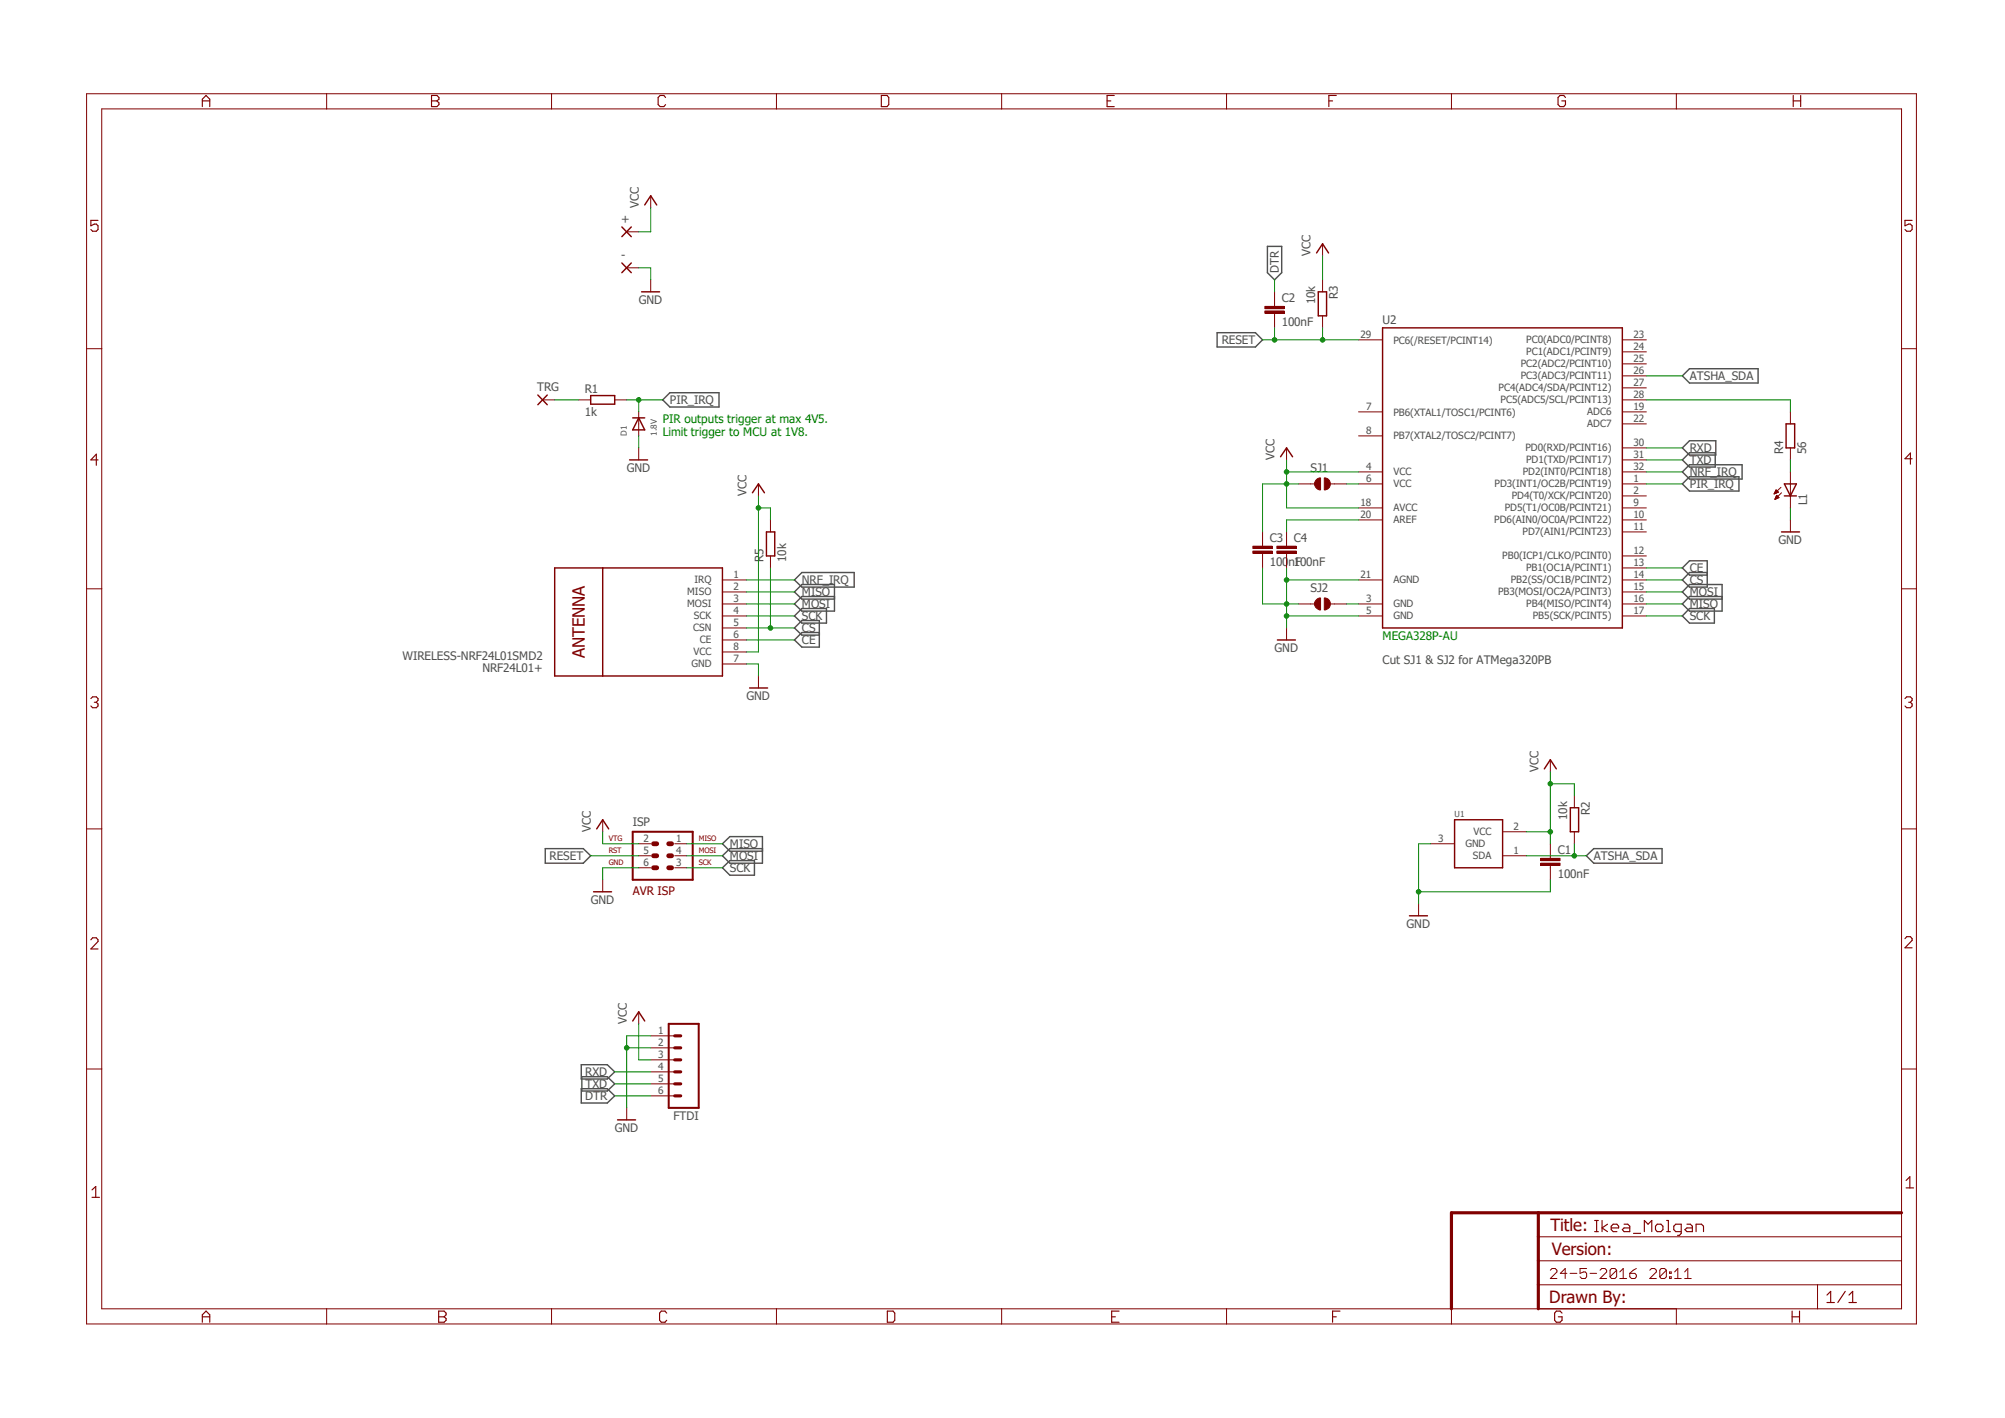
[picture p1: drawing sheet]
<svg xmlns="http://www.w3.org/2000/svg" width="297mm" height="210mm" viewBox="0 0 297 210" stroke-linecap="round" stroke-linejoin="round" font-family="sans-serif">
<path d="M12.4 13.5l272.2 183.1M284.6 13.5l-272.2 183.1" fill="none" stroke="#fff" stroke-width=".15"/>
<g fill="none" stroke="#505050" stroke-width=".21">
<path d="M187.7 36.5h2.2v3.9l-1.1 1-1.1-1zM98.2 59.2l1-1h7.3v2.1h-7.3zM180.3 49.3h5.7l1 1-1 1.1h-5.7zM249.2 55.7l1.1-1.1h10.1v2.1h-10.1zM249.2 66.3l1.1-1h3.9v2.1h-3.9zM249.2 68.1l1.1-1h3.8v2.1h-3.8zM249.2 69.9l1.1-1.1h7.8v2.2h-7.8zM249.2 71.7l1.1-1.1h7.3v2.1h-7.3zM117.7 91.2l1.1-1.1h3.6v2.2h-3.6zM118.8 84.8h7.7v2.2h-7.7l-1.1-1.1zM121.4 93.7h-2.6l-1.1 1.1 1.1 1h2.6v-3.9h-2.6l-1.1 1.1 1.1 1.1h2.6M123.6 88.3h-4.8l-1.1 1.2 1.1 1h4.8v-3.9h-4.8l-1.1 1.1 1.1 1h4.8"/>
<path d="M250.3 90.1h3.7v2.2h-3.7l-1.1-1.1zM252.9 84.8h-2.6l-1.1 1.1 1.1 1.1h2.6v-3.9h-2.6l-1.1 1 1.1 1.1h2.6M255.1 88.3h-4.8l-1.1 1.2 1.1 1h4.8v-3.9h-4.8l-1.1 1.1 1.1 1h4.8M80.8 125.7h5.6l1.1 1-1.1 1.1h-5.6zM107 128.5l1.1-1h3.7v2.1h-3.7zM112.9 125.7h-4.8l-1.1 1 1.1 1.1h4.8v-3.9h-4.8l-1.1 1.1 1.1 1.1h4.8M235 126.7l1.1-1h10.1v2.1h-10.1zM86.1 157.7h3.9l1.1 1-1.1 1.1h-3.9zM86.2 159.5h3.8l1.1 1-1.1 1.1h-3.8zM86.1 161.2h3.9l1.1 1.1-1.1 1.1h-3.9z"/>
</g>
<g fill="none" stroke="#800000" stroke-width=".15">
<path d="M12.8 13.9h271.1v182.2h-271.1zM15.1 16.1h266.6v177.7h-266.6zM48.4 13.9v2.2M81.7 13.9v2.2M115 13.9v2.2M148.4 13.9v2.2M181.7 13.9v2.2M215 13.9v2.2M248.3 13.9v2.2M92.8 39.7h1.8M92.8 34.3h1.8M96.4 29v1.8"/>
<path d="M195.9 36.1v1.8M12.8 51.6h2.3M80.4 59.2h1.8M85.7 59.2h1.8M91.1 59.2h1.7M96.4 41.4v1.8M187.4 46.1h2.8v.3h-2.8zM187.4 45.4h2.8v.3h-2.8zM188.8 43.2v2.1M188.8 46.4v2.2M195.9 41.4v1.8M195.9 46.8v1.8"/>
<path d="M201.3 50.3h3.5M240.3 59.2h3.6M240.3 57.4h3.6M240.3 55.7h3.6M240.3 53.9h3.6M240.3 52.1h3.6M240.3 50.3h3.6M281.7 51.6h2.2M94.6 61v3.6M94.6 66.3v1.8M112.4 71.7v1.7M114.1 77v1.8"/>
<path d="M187 78.8v2.1M190.6 66.3v1.8M190.6 78.8v2.1M201.3 64.6h3.5M201.3 61h3.5M201.3 69.9h3.5M201.3 77h3.5M201.3 75.2h3.5M201.3 71.7h3.5M240.3 61h3.6M240.3 69.9h3.6M240.3 77h3.6"/>
<path d="M240.3 75.2h3.6M240.3 78.8h3.6M240.3 73.4h3.6M240.3 71.7h3.6M240.3 68.1h3.6M240.3 66.3h3.6M240.3 62.8h3.6M262.8 73.1h.1M262.9 73.1h.2M262.9 73h.3M262.9 72.9h.4M262.9 72.9h.5"/>
<path d="M262.9 73.9h.2M263 72.9h.4M263 72.8h.4M263 73.9h.1M263 73.8h.3M263 72.7h.3M263 72.7h.2M263 73.7h.4M263 73.7h.5M263.1 72.6h.1M263.1 73.7h.4M263.1 73.6h.3"/>
<path d="M263.1 73.5h.3M263.1 73.5h.2M263.1 73.4h.2M263.2 73.4h.1M263.4 72.9l-.3-.3-.3 .6M263.4 72.9l-.6 .3M263.5 73.7l-.3-.3-.3 .6M263.5 73.7l-.6 .3M263.8 72.2l-1 1M263.9 73l-1 1M265.2 61v1.8M265.2 66.3v1.8"/>
<path d="M265.2 69.9v5.3M265.2 77v1.8M12.8 87.2h2.3M107 91.2h3.6M107 89.5h3.6M107 85.9h3.6M107 87.7h3.6M107 98.3h3.6M107 96.6h3.6M107 94.8h3.6M107 93h3.6M114.1 82.3v1.8"/>
<path d="M185.6 81.6h2.9v.4h-2.9zM185.6 80.9h2.9v.3h-2.9zM187 82v2.1M189.1 81.6h2.9v.4h-2.9zM189.1 80.9h2.9v.3h-2.9zM190.6 82v2.1M190.6 93v1.8M201.3 91.2h3.5M201.3 89.5h3.5M201.3 85.9h3.5M240.3 91.2h3.6M240.3 89.5h3.6"/>
<path d="M240.3 85.9h3.6M240.3 87.7h3.6M240.3 84.1h3.6M240.3 82.3h3.6M281.7 87.2h2.2M112.4 100.1v1.8M229.7 112.5v1.8M233.2 117.9v1.7M12.8 122.8h2.3M89.3 121.4v1.8M89.3 130.3v1.8M94.6 126.7h1.8"/>
<path d="M94.6 125h1.8M94.6 128.5h1.8M99.9 126.7h1.8M99.9 125h1.8M99.9 128.5h1.8M210.1 133.9v1.7M211.9 125h3.6M222.6 123.2h3.5M222.6 126.7h3.5M228.2 127.8h2.9v.4h-2.9zM228.2 127.1h2.9v.4h-2.9zM229.7 125v2.1"/>
<path d="M229.7 128.2v2.1M233.2 123.2v1.8M281.7 122.8h2.2M12.8 158.3h2.3M94.6 149.9v1.7M96.4 153.4h3.5M96.4 155.2h3.5M96.4 157h3.5M96.4 158.7h3.5M281.7 158.3h2.2M92.8 164.1v1.8M96.4 160.5h3.5"/>
<path d="M96.4 162.3h3.5M48.4 193.8v2.3M81.7 193.8v2.3M115 193.8v2.3M148.4 193.8v2.3M181.7 193.8v2.3M215 193.8v2.3M227.9 190.3h53.8M227.9 186.7h53.8M227.9 183.2h53.8M229.7 188.1l.2-.2h.5l.2 .2v.3l-.9 1h.9M232.1 188.6h-1l.8-.7v1.5"/>
<path d="M232.6 188.6h1M235 187.9h-.9v.7l.5-.2h.2l.2 .2v.5l-.2 .3h-.5l-.2-.3M235.5 188.6h1M237 188.1l.3-.2h.4l.3 .2v.3l-1 1h1M239.5 188.1v1l-.3 .3h-.5l-.2-.3M239.5 188.1l-.3-.2h-.5l-.2 .2v1M239.5 188.1l-1 1M239.9 189.4h1.1M239.9 188.4l.6-.5v1.5M241.4 188.6h.8l.2 .2v.3l-.2 .3h-.5l-.3-.3zM242.4 187.9l-1 .7M244.4 188.1l.2-.2h.5l.3 .2v.3l-1 1h1"/>
<path d="M246.8 188.1v1l-.2 .3h-.5l-.2-.3M246.8 188.1l-.2-.2h-.5l-.2 .2v1M246.8 188.1l-.9 1M247.3 189.1h.3v.3h-.3zM247.3 188.4h.3v.2h-.3zM248.1 189.4h.9M248.1 188.4l.4-.5v1.5M248.3 193.8v2.3M249.6 189.4h.9M249.6 188.4l.4-.5v1.5M269.2 190.3v3.5"/>
</g>
<path d="M99.9 157h.9M99.9 155.2h.9M99.9 153.4h.9M99.9 158.7h.9M99.9 160.5h.9M99.9 162.3h.9M227.9 179.6v14.2M281.7 179.6h-66.7v14.2" fill="none" stroke="#800000" stroke-width=".47"/>
<g fill="none" stroke="#800000" stroke-width=".17">
<path d="M30 15.8v-1.1l.5-.6 .6 .6v1.1M30 14.9h1.1M63.9 14.9h.8M63.9 14.1h.8l.3 .3v.3l-.3 .2 .3 .3v.3l-.3 .3h-.8zM98.6 14.4l-.3-.3h-.5l-.3 .3v1.1l.3 .3h.5l.3-.3M130.6 14.1h.8l.3 .3v1.1l-.3 .3h-.8zM164 14.9h.5M165.1 14.1h-1.1v1.7h1.1M196.8 14.9h.6M198 14.1h-1.2v1.7M231.9 14.4l-.3-.3h-.5l-.3 .3v1.1l.3 .3h.5l.3-.3v-.6h-.5M265.6 14.1v1.7"/>
<path d="M265.6 14.9h1.1M266.7 14.1v1.7M14.5 32.6h-1v.8l.5-.2h.3l.2 .2v.6l-.2 .2h-.6l-.2-.2M283.3 32.6h-1.1v.8l.5-.2h.3l.3 .2v.6l-.3 .2h-.6l-.2-.2M14.5 68.1h-1l.8-.8v1.6M283.3 67.9h-1.1l.8-.8v1.6M13.5 103.5l.2-.3h.6l.2 .3v.2l-.2 .3M14 104h.3M14.3 104l.2 .3v.3l-.2 .2h-.6l-.2-.2M282.2 103.5l.2-.3h.6l.3 .3v.2l-.3 .3M282.7 104h.3M283 104l.3 .3v.3l-.3 .2h-.6l-.2-.2"/>
<path d="M13.5 139.2l.2-.3h.6l.2 .3v.2l-1 1.1h1M282.2 139l.2-.3h.6l.3 .3v.3l-1.1 1.1h1.1M13.6 176.2l.6-.5v1.6M13.6 177.3h1.1M282.4 174.8l.5-.5v1.6M282.4 175.9h1.1M30 195.8v-1.1l.5-.5 .6 .5v1.1M30 195h1.1M65 195h.8M65 194.2h.8l.3 .3v.2l-.3 .3 .3 .3v.2l-.3 .3h-.8zM98.8 194.5l-.3-.3h-.5l-.3 .3v1l.3 .3h.5l.3-.3M131.4 194.2h.9l.2 .3v1l-.2 .3h-.9z"/>
<path d="M164.7 195h.5M165.8 194.2h-1.1v1.6h1.1M197.4 195h.6M198.5 194.2h-1.1v1.6M231.4 194.5l-.3-.3h-.6l-.2 .3v1l.2 .3h.6l.3-.3v-.5h-.6M236.2 182.4h.6M236.2 180.8h.6M236.5 180.8v1.6M237.3 180.8v1.6M238.1 181.3l-.8 .6 .8 .5M238.7 181.9h1.1v-.3l-.3-.3h-.5l-.3 .3v.5l.3 .3h.5M240.6 181.3h.5l.3 .3v.8h-.8l-.3-.3 .3-.2h.8"/>
<path d="M242 182.7h1M243.6 182.4v-1.6l.5 .5 .6-.5v1.6M245.5 181.3h.5l.3 .3v.5l-.3 .3h-.5l-.3-.3v-.5zM246.9 182.4h.5M246.9 180.8h.2v1.6M249 182.4h-.8l-.3-.3v-.5l.3-.3h.8v1.4l-.2 .3h-.3M249.9 181.3h.5l.3 .3v.8h-.8l-.3-.3 .3-.2h.8M251.2 182.4v-1.1h.9l.2 .3v.8M265.5 195h1.1M265.5 194.2v1.6M266.6 194.2v1.6M270.6 191.8l.6-.5v1.6"/>
<path d="M270.6 192.9h1.1M273.3 191.3l-1.1 1.6M273.9 192.9h1.1M273.9 191.8l.5-.5v1.6"/>
</g>
<g fill="none" stroke="#800000" stroke-width=".21">
<path d="M92.1 38.9l1.4 1.5M92.1 33.6l1.4 1.5M93.5 38.9l-1.4 1.5M93.5 33.6l-1.4 1.5M95.5 30.4l.9-1.4 .9 1.4M195 37.5l.9-1.4 .9 1.4M79.7 58.5l1.4 1.4M81.1 58.5l-1.4 1.4M87.5 58.6h3.6v1.3h-3.6zM95 43.2h2.7M195.3 43.2h1.2v3.6h-1.2zM204.8 48.6h35.5v44.4h-35.5z"/>
<path d="M93.3 68.1h2.6M93.7 61.9h1.8M94.6 61.9l.9 1.8h-1.8zM111.5 73l.9-1.3 .8 1.3M113.5 78.8h1.3v3.5h-1.3zM189.7 67.6l.9-1.3 .9 1.3M263.9 78.8h2.7M264.3 71.7h1.8l-.9 1.7zM264.3 73.4h1.8M264.6 62.8h1.3v3.5h-1.3zM82.2 84.1h24.8v16h-24.8zM89.3 84.1v16"/>
<path d="M189.2 94.8h2.7M111 101.9h2.7M228.8 113.9l.9-1.4 .8 1.4M232.6 119.6h1.2v3.6h-1.2zM87.9 132.1h2.7M88.4 122.8l.9-1.4 .9 1.4M208.8 135.6h2.7M215.5 121.4h7.1v7.1h-7.1zM93.7 151.2l.9-1.3 .9 1.3M91.5 165.9h2.6"/>
</g>
<path d="M187.4 46.2h2.8M187.4 45.6h2.8M185.6 81.8h2.9M185.6 81.1h2.9M189.1 81.8h2.9M189.1 81.1h2.9M228.2 128h2.9M228.2 127.3h2.9" fill="none" stroke="#800000" stroke-width=".34"/>
<path d="M93.7 123.2h8.9v7.1h-8.9zM99.1 151.6h4.4v12.5h-4.4z" fill="none" stroke="#800000" stroke-width=".3"/>
<path d="M96.8 125h.5M96.8 126.7h.5M96.8 128.5h.5M99.1 125h.4M99.1 126.7h.4M99.1 128.5h.4" fill="none" stroke="#800000" stroke-width=".72"/>
<path d="M196.2 70.8a.89 .89 0 0 1 .9 .9 .89 .89 0 0 1-.9 .9z" fill-rule="evenodd" fill="#800000"/>
<path d="M196.2 70.8a.89 .89 0 0 1 .9 .9 .89 .89 0 0 1-.9 .9z" fill="none" stroke="#800000" stroke-width=".15"/>
<path d="M195.2 70.9l.4-.1v1.8a.89 .89 0 0 1-.8-.7 .89 .89 0 0 1 .4-1z" fill-rule="evenodd" fill="#800000"/>
<path d="M192.4 71.7h2.3M195.2 70.9l.4-.1v1.8a.89 .89 0 0 1-.8-.7 .89 .89 0 0 1 .4-1zM197.1 71.7h2.4" fill="none" stroke="#800000" stroke-width=".15"/>
<path d="M196.2 88.6a.89 .89 0 0 1 .9 .9 .89 .89 0 0 1-.9 .8z" fill-rule="evenodd" fill="#800000"/>
<path d="M196.2 88.6a.89 .89 0 0 1 .9 .9 .89 .89 0 0 1-.9 .8z" fill="none" stroke="#800000" stroke-width=".15"/>
<path d="M195.2 88.7l.4-.1v1.7a.89 .89 0 0 1-.8-.6 .89 .89 0 0 1 .4-1z" fill-rule="evenodd" fill="#800000"/>
<path d="M192.4 89.5h2.3M195.2 88.7l.4-.1v1.7a.89 .89 0 0 1-.8-.6 .89 .89 0 0 1 .4-1zM197.1 89.5h2.4" fill="none" stroke="#800000" stroke-width=".15"/>
<path d="M110.6 89.5h7.1M243.9 87.7h5.3M229.7 114.3v10.7M101.7 126.7h5.3M226.1 123.2h3.6" fill="none" stroke="#008000" stroke-width=".15"/>
<circle cx="229.7" cy="123.2" r=".33" fill="#008000"/>
<g fill="none" stroke="#008000" stroke-width=".15">
<path d="M229.7 116.1h3.5v1.8"/>
<circle cx="229.7" cy="123.2" r=".33"/>
</g>
<circle cx="229.7" cy="116.1" r=".33" fill="#008000"/>
<g fill="none" stroke="#008000" stroke-width=".15">
<path d="M195.9 37.9v3.5M190.6 69.9h10.7M190.6 68.1v3.6M89.3 123.2v1.8h5.3M94.6 151.6v5.4h1.8"/>
<circle cx="229.7" cy="116.1" r=".33"/>
</g>
<circle cx="190.6" cy="69.9" r=".33" fill="#008000"/>
<g fill="none" stroke="#008000" stroke-width=".15">
<path d="M190.6 71.7v3.5h10.7"/>
<circle cx="190.6" cy="69.9" r=".33"/>
</g>
<circle cx="190.6" cy="71.7" r=".33" fill="#008000"/>
<g fill="none" stroke="#008000" stroke-width=".15">
<path d="M96.4 30.8v3.5h-1.8M112.4 73.4v23.2h-1.8M112.4 75.2h1.7v1.8M192.4 71.7h-5.4v7.1"/>
<circle cx="190.6" cy="71.7" r=".33"/>
</g>
<circle cx="112.4" cy="75.2" r=".33" fill="#008000"/>
<g fill="none" stroke="#008000" stroke-width=".15">
<path d="M211.9 125h-1.8v8.9M229.7 130.3v1.8h-19.6"/>
<circle cx="112.4" cy="75.2" r=".33"/>
</g>
<circle cx="210.1" cy="132.1" r=".33" fill="#008000"/>
<g fill="none" stroke="#008000" stroke-width=".15">
<path d="M94.6 128.5h-5.3v1.8M92.8 155.2h3.6M96.4 153.4h-3.6v10.7"/>
<circle cx="210.1" cy="132.1" r=".33"/>
</g>
<circle cx="92.8" cy="155.2" r=".33" fill="#008000"/>
<g fill="none" stroke="#008000" stroke-width=".15">
<path d="M187 89.5h3.6v1.7"/>
<circle cx="92.8" cy="155.2" r=".33"/>
</g>
<circle cx="190.6" cy="89.5" r=".33" fill="#008000"/>
<g fill="none" stroke="#008000" stroke-width=".15">
<path d="M201.3 91.2h-10.7v1.8"/>
<circle cx="190.6" cy="89.5" r=".33"/>
</g>
<circle cx="190.6" cy="91.2" r=".33" fill="#008000"/>
<g fill="none" stroke="#008000" stroke-width=".15">
<path d="M190.6 84.1v5.4M190.6 85.9h10.7"/>
<circle cx="190.6" cy="91.2" r=".33"/>
</g>
<circle cx="190.6" cy="85.9" r=".33" fill="#008000"/>
<g fill="none" stroke="#008000" stroke-width=".15">
<path d="M94.6 39.7h1.8v1.7M188.8 50.3h12.5M195.9 48.6v1.7M94.6 64.6v1.7M265.2 75.2v1.8M110.6 98.3h1.8v1.8M110.6 87.7h7.1M187 84.1v5.4M190.6 89.5h1.8M243.9 89.5h5.3M101.7 125h5.3"/>
<circle cx="190.6" cy="85.9" r=".33"/>
</g>
<circle cx="195.9" cy="50.3" r=".33" fill="#008000"/>
<g fill="none" stroke="#008000" stroke-width=".15">
<path d="M188.8 48.6v1.7h-1.8"/>
<circle cx="195.9" cy="50.3" r=".33"/>
</g>
<circle cx="188.8" cy="50.3" r=".33" fill="#008000"/>
<g fill="none" stroke="#008000" stroke-width=".15">
<path d="M188.8 41.4v1.8M201.3 77h-10.7v1.8M243.9 66.3h5.3M243.9 68.1h5.3M243.9 69.9h5.3M110.6 85.9h7.1M110.6 94.8h7.1M110.6 93h7.1M114.1 84.1v8.9M243.9 85.9h5.3M243.9 84.1h5.3M87.5 126.7h7.1"/>
<path d="M91.1 158.7h5.3M91.1 160.5h5.3M91.1 162.3h5.3"/>
<circle cx="188.8" cy="50.3" r=".33"/>
</g>
<circle cx="114.1" cy="93" r=".33" fill="#008000"/>
<g fill="none" stroke="#008000" stroke-width=".15">
<path d="M110.6 91.2h7.1M243.9 91.2h5.3M101.7 128.5h5.3M226.1 126.7h8.9M233.2 125v1.7"/>
<circle cx="114.1" cy="93" r=".33"/>
</g>
<circle cx="233.2" cy="126.7" r=".33" fill="#008000"/>
<g fill="none" stroke="#008000" stroke-width=".15">
<path d="M92.8 59.2h5.4M94.6 59.2v1.8M243.9 55.7h5.3M243.9 71.7h5.3"/>
<circle cx="233.2" cy="126.7" r=".33"/>
</g>
<circle cx="94.6" cy="59.2" r=".33" fill="#008000"/>
<g fill="none" stroke="#008000" stroke-width=".15">
<path d="M82.2 59.2h3.5M243.9 59.2h21.3v1.8M199.5 71.7h1.8M265.2 68.1v1.8M199.5 89.5h1.8"/>
<circle cx="94.6" cy="59.2" r=".33"/>
</g>
<g font-size="2.5" fill="#800000">
<text x="86.6" y="97.5" transform="rotate(-90 86.6 97.5)">ANTENNA</text>
<text x="229.7" y="182.4">Title:</text>
<text x="229.9" y="185.9">Version:</text>
<text x="229.5" y="193">Drawn By:</text>
</g>
<g font-size="1.7" fill="#505050">
<text x="92" y="33.1">+</text>
<text x="94.6" y="30.8" transform="rotate(-90 94.6 30.8)">VCC</text>
<text x="92" y="38.4">-</text>
<text x="189.4" y="40.4" transform="rotate(-90 189.4 40.4)">DTR</text>
<text x="194.1" y="37.9" transform="rotate(-90 194.1 37.9)">VCC</text>
<text x="94.6" y="45">GND</text>
<text x="189.9" y="44.7">C2</text>
<text x="194.8" y="45" transform="rotate(-90 194.8 45)">10k</text>
<text x="198.2" y="44.3" transform="rotate(-90 198.2 44.3)">R3</text>
<text x="181" y="50.9">RESET</text>
<text x="189.9" y="48.3">100nF</text>
<text x="204.8" y="48">U2</text>
<text x="79.6" y="57.9">TRG</text>
<text x="86.6" y="58.2">R1</text>
<text x="99.2" y="59.9">PIR_IRQ</text>
<text x="250.3" y="56.3">ATSHA_SDA</text>
<text x="86.6" y="61.6">1k</text>
<text x="92.8" y="69.9">GND</text>
<text x="188.8" y="68.1" transform="rotate(-90 188.8 68.1)">VCC</text>
<text x="194.1" y="69.9">SJ1</text>
<text x="250.3" y="67">RXD</text>
<text x="250.3" y="68.7">TXD</text>
<text x="250.3" y="70.5">NRF_IRQ</text>
<text x="264.2" y="67.2" transform="rotate(-90 264.2 67.2)">R4</text>
<text x="267.5" y="67.2" transform="rotate(-90 267.5 67.2)">56</text>
<text x="110.6" y="73.4" transform="rotate(-90 110.6 73.4)">VCC</text>
<text x="250.3" y="72.3">PIR_IRQ</text>
<text x="267.7" y="74.8" transform="rotate(-90 267.7 74.8)">L1</text>
<text x="113.1" y="83.2" transform="rotate(-90 113.1 83.2)">R5</text>
<text x="116.5" y="83.2" transform="rotate(-90 116.5 83.2)">10k</text>
<text x="188.1" y="83.8">100nF</text>
<text x="188.1" y="80.3">C3</text>
<text x="191.6" y="83.8">100nF</text>
<text x="191.6" y="80.3">C4</text>
<text x="263.4" y="80.6">GND</text>
<text x="118.8" y="88.3">MISO</text>
<text x="118.8" y="86.5">NRF_IRQ</text>
<text x="194.1" y="87.7">SJ2</text>
<text x="250.3" y="88.3">MOSI</text>
<text x="250.3" y="84.7">CE</text>
<text x="250.3" y="86.5">CS</text>
<text x="118.8" y="90">MOSI</text>
<text x="118.8" y="95.4">CE</text>
<text x="118.8" y="93.6">CS</text>
<text x="118.8" y="91.8">SCK</text>
<text x="250.3" y="90">MISO</text>
<text x="250.3" y="91.8">SCK</text>
<text x="59.6" y="97.8">WIRELESS-NRF24L01SMD2</text>
<text x="71.5" y="99.6">NRF24L01+</text>
<text x="188.8" y="96.6">GND</text>
<text x="204.8" y="98.3">Cut SJ1 &amp; SJ2 for ATMega320PB</text>
<text x="110.6" y="103.7">GND</text>
<text x="227.9" y="114.3" transform="rotate(-90 227.9 114.3)">VCC</text>
<text x="87.5" y="123.2" transform="rotate(-90 87.5 123.2)">VCC</text>
<text x="93.7" y="122.3">ISP</text>
<text x="108.1" y="125.6">MISO</text>
<text x="232.1" y="121.5" transform="rotate(-90 232.1 121.5)">10k</text>
<text x="235.5" y="120.7" transform="rotate(-90 235.5 120.7)">R2</text>
<text x="81.4" y="127.4">RESET</text>
<text x="108.1" y="127.4">MOSI</text>
<text x="108.1" y="129.2">SCK</text>
<text x="230.8" y="130">100nF</text>
<text x="230.8" y="126.5">C1</text>
<text x="236.1" y="127.4">ATSHA_SDA</text>
<text x="87.5" y="133.9">GND</text>
<text x="208.4" y="137.4">GND</text>
<text x="92.8" y="151.6" transform="rotate(-90 92.8 151.6)">VCC</text>
<text x="86.7" y="159.3">RXD</text>
<text x="86.7" y="161.1">TXD</text>
<text x="86.7" y="162.9">DTR</text>
<text x="91.1" y="167.6">GND</text>
<text x="99.8" y="165.9">FTDI</text>
</g>
<g font-size="1.7" fill="#008000">
<text x="98.2" y="62.7">PIR outputs trigger at max 4V5.</text>
<text x="98.2" y="64.6">Limit trigger to MCU at 1V8.</text>
<text x="204.8" y="94.8">MEGA328P-AU</text>
</g>
<text font-size="1.7" fill="#800000" x="93.7" y="132.5">AVR ISP</text>
<g font-size="1.5" fill="#505050">
<text x="201.5" y="50.1">29</text>
<text x="206.4" y="50.9">PC6(/RESET/PCINT14)</text>
<text x="226.1" y="52.6">PC1(ADC1/PCINT9)</text>
<text x="226.1" y="50.8">PC0(ADC0/PCINT8)</text>
<text x="242" y="53.6">25</text>
<text x="242" y="51.9">24</text>
<text x="242" y="50.1">23</text>
<text x="222" y="58">PC4(ADC4/SDA/PCINT12)</text>
<text x="222.3" y="59.7">PC5(ADC5/SCL/PCINT13)</text>
<text x="225.3" y="56.2">PC3(ADC3/PCINT11)</text>
<text x="225.3" y="54.4">PC2(ADC2/PCINT10)</text>
<text x="242" y="59">28</text>
<text x="242" y="57.2">27</text>
<text x="242" y="55.4">26</text>
<text x="202.4" y="64.3">8</text>
<text x="202.4" y="60.7">7</text>
<text x="206.4" y="65.1">PB7(XTAL2/TOSC2/PCINT7)</text>
<text x="206.4" y="61.6">PB6(XTAL1/TOSC1/PCINT6)</text>
<text x="235.1" y="63.3">ADC7</text>
<text x="235.1" y="61.5">ADC6</text>
<text x="242" y="62.5">22</text>
<text x="242" y="60.7">19</text>
<text x="202.4" y="69.6">4</text>
<text x="202.4" y="71.4">6</text>
<text x="206.4" y="70.4">VCC</text>
<text x="225.6" y="70.4">PD2(INT0/PCINT18)</text>
<text x="226" y="66.8">PD0(RXD/PCINT16)</text>
<text x="226.1" y="68.6">PD1(TXD/PCINT17)</text>
<text x="242" y="71.4">1</text>
<text x="242" y="69.6">32</text>
<text x="242" y="67.9">31</text>
<text x="242" y="66.1">30</text>
<text x="201.5" y="76.8">20</text>
<text x="201.5" y="75">18</text>
<text x="206.4" y="77.5">AREF</text>
<text x="206.4" y="75.7">AVCC</text>
<text x="206.4" y="72.2">VCC</text>
<text x="221.4" y="77.5">PD6(AIN0/OC0A/PCINT22)</text>
<text x="221.4" y="72.2">PD3(INT1/OC2B/PCINT19)</text>
<text x="222.9" y="75.7">PD5(T1/OC0B/PCINT21)</text>
<text x="223.9" y="74">PD4(T0/XCK/PCINT20)</text>
<text x="242" y="76.8">10</text>
<text x="242" y="75">9</text>
<text x="242" y="73.2">2</text>
<text x="222.5" y="82.8">PB0(ICP1/CLKO/PCINT0)</text>
<text x="225.6" y="79.3">PD7(AIN1/PCINT23)</text>
<text x="242" y="83.9">13</text>
<text x="242" y="82.1">12</text>
<text x="242" y="78.5">11</text>
<text x="101.8" y="90">MOSI</text>
<text x="101.8" y="88.2">MISO</text>
<text x="102.9" y="86.4">IRQ</text>
<text x="108.7" y="89.2">3</text>
<text x="108.7" y="87.4">2</text>
<text x="108.7" y="85.6">1</text>
<text x="201.5" y="85.6">21</text>
<text x="202.4" y="89.2">3</text>
<text x="206.4" y="90">GND</text>
<text x="206.4" y="86.4">AGND</text>
<text x="221.9" y="88.2">PB3(MOSI/OC2A/PCINT3)</text>
<text x="223.8" y="86.4">PB2(SS/OC1B/PCINT2)</text>
<text x="226.1" y="84.6">PB1(OC1A/PCINT1)</text>
<text x="226.1" y="90">PB4(MISO/PCINT4)</text>
<text x="242" y="89.2">16</text>
<text x="242" y="87.4">15</text>
<text x="242" y="85.6">14</text>
<text x="102.7" y="93.5">CSN</text>
<text x="102.8" y="91.7">SCK</text>
<text x="103.7" y="95.3">CE</text>
<text x="108.7" y="94.5">6</text>
<text x="108.7" y="92.8">5</text>
<text x="108.7" y="91">4</text>
<text x="202.4" y="91">5</text>
<text x="206.4" y="91.7">GND</text>
<text x="227.1" y="91.7">PB5(SCK/PCINT5)</text>
<text x="242" y="91">17</text>
<text x="102.4" y="98.8">GND</text>
<text x="102.7" y="97.1">VCC</text>
<text x="108.7" y="98.1">7</text>
<text x="108.7" y="96.3">8</text>
<text x="95.3" y="124.7">2</text>
<text x="100.2" y="124.7">1</text>
<text x="213" y="124.7">3</text>
<text x="217.1" y="125.5">GND</text>
<text x="218.3" y="123.7">VCC</text>
<text x="224.2" y="123">2</text>
<text x="95.3" y="126.5">5</text>
<text x="95.3" y="128.3">6</text>
<text x="100.2" y="128.3">3</text>
<text x="100.2" y="126.5">4</text>
<text x="218.2" y="127.3">SDA</text>
<text x="224.2" y="126.5">1</text>
<text x="97.5" y="153.2">1</text>
<text x="97.5" y="154.9">2</text>
<text x="97.5" y="156.7">3</text>
<text x="97.5" y="158.5">4</text>
<text x="97.5" y="160.3">5</text>
<text x="97.5" y="162.1">6</text>
</g>
<g font-size="1.2" fill="#505050">
<text x="92.8" y="64.6" transform="rotate(-90 92.8 64.6)">D1</text>
<text x="97.3" y="64.6" transform="rotate(-90 97.3 64.6)">1.8V</text>
<text x="215.5" y="121.1">U1</text>
</g>
<g font-size="1.1" fill="#800000">
<text x="90.2" y="124.5">VTG</text>
<text x="103.5" y="124.5">MISO</text>
<text x="90.2" y="126.3">RST</text>
<text x="90.2" y="128.1">GND</text>
<text x="103.5" y="126.3">MOSI</text>
<text x="103.5" y="128.1">SCK</text>
</g>
</svg>
